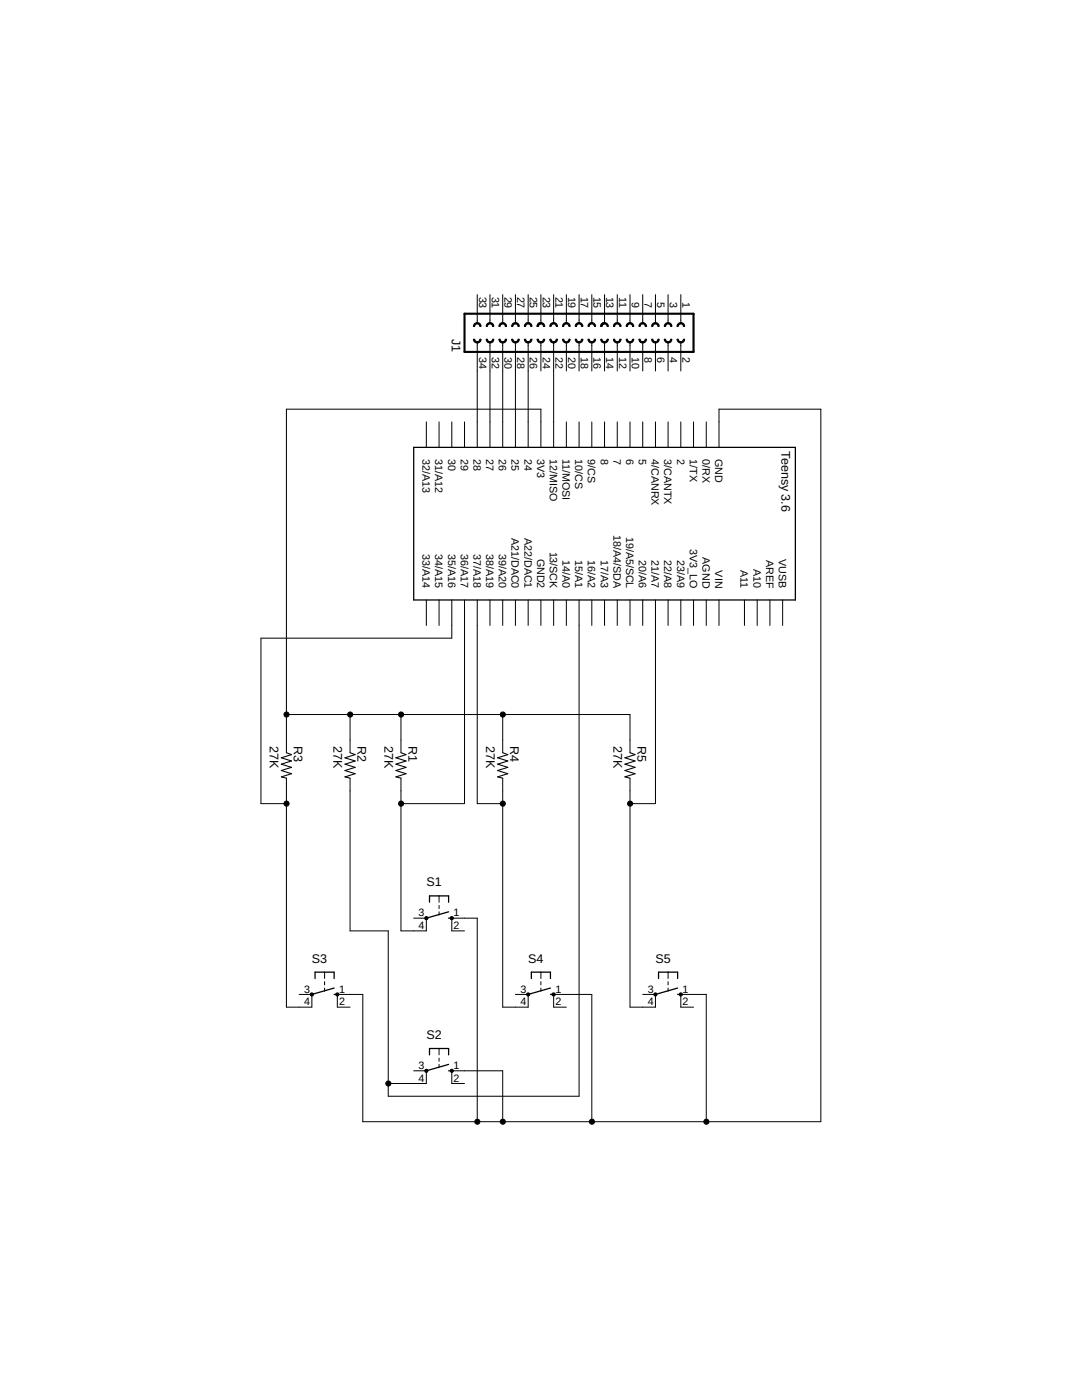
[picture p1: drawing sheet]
<svg xmlns="http://www.w3.org/2000/svg" width="216mm" height="279mm" viewBox="0 0 216 279" stroke-linecap="round" stroke-linejoin="round" font-family="sans-serif">
<g fill="none" stroke="#000" stroke-width=".25">
<path d="M82.5 89.3h76.2v30.4h-76.2zM62.9 195.3v-1.3h3.8v1.3M66.7 198.5h.6M66.7 197.2l-4.5 1.3M85.7 180.1v-1.3h3.8v1.3M89.5 183.2h.6M89.5 182l-4.4 1.2M106 195.3v-1.3h3.8v1.3M109.8 198.5h.7M109.8 197.2l-4.4 1.3M131.4 195.3v-1.3h3.8v1.3M135.2 198.5h.6"/>
<path d="M135.2 197.2l-4.4 1.3M85.7 210.5v-1.2h3.8v1.2M89.5 213.7h.6M89.5 212.4l-4.4 1.3"/>
</g>
<g fill="none" stroke="#000" stroke-width=".2">
<path d="M95.2 58.8v5.7M97.8 58.8v5.7M100.3 58.8v5.7M102.8 58.8v5.7M105.4 58.8v5.7M107.9 58.8v5.7M110.5 58.8v5.7M113 58.8v5.7M115.5 58.8v5.7M118.1 58.8v5.7M120.6 58.8v5.7M123.2 58.8v5.7"/>
<path d="M125.7 58.8v5.7M128.2 58.8v5.7M130.8 58.8v5.7M133.3 58.8v5.7M135.8 58.8v5.7M95.2 68.3v21M97.8 68.3v21M100.3 68.3v21M102.8 68.3v21M105.4 68.3v21M107.9 68.3v5.7M110.5 68.3v21"/>
<path d="M113 68.3v5.7M115.5 68.3v5.7M118.1 68.3v5.7M120.6 68.3v5.7M123.2 68.3v5.7M125.7 68.3v5.7M128.2 68.3v5.7M130.8 68.3v5.7M133.3 68.3v5.7M135.8 68.3v5.7M85.1 84.2v5.1M87.6 84.2v5.1"/>
<path d="M90.1 84.2v5.1M92.7 84.2v5.1M107.9 89.3v-7.6h-50.8v68.5M113 84.2v5.1M115.5 84.2v5.1M118.1 84.2v5.1M120.6 84.2v5.1M123.2 84.2v5.1M125.7 84.2v5.1M128.2 84.2v5.1M130.8 84.2v5.1M133.3 84.2v5.1"/>
<path d="M135.8 84.2v5.1M138.4 84.2v5.1M140.9 84.2v5.1M143.5 89.3v-7.6h20.3v142.2h-91.4v-25.4h-5.1v2.5h2.5M85.1 119.7v5.1M87.6 119.7v5.1M90.1 119.7v7.7h-38v33h5M92.7 119.7v40.7h-12.7M95.2 119.7v40.7h5.1M97.8 119.7v5.1M100.3 119.7v5.1M102.8 119.7v5.1"/>
<path d="M105.4 119.7v5.1M107.9 119.7v5.1M110.5 119.7v5.1M113 119.7v5.1M115.5 119.7v99.1h-38v-33h-7.7v-30.5M118.1 119.7v5.1M120.6 119.7v5.1M123.2 119.7v5.1M125.7 119.7v5.1M128.2 119.7v5.1M130.8 119.7v40.7h-5.1M133.3 119.7v5.1"/>
<path d="M135.8 119.7v5.1M138.4 119.7v5.1M140.9 119.7v5.1M143.5 119.7v5.1M148.5 119.7v5.1M151.1 119.7v5.1M153.6 119.7v5.1M156.2 119.7v5.1M57.1 142.6h68.6v7.6M57.1 155.3v45.7h5.1v-2.5h-2.5M69.8 142.6v7.6M80 155.3v30.5h5.1v-2.6h-2.6"/>
<path d="M80 142.6v7.6M100.3 155.3v45.7h5.1v-2.5h-2.6M100.3 142.6v7.6M125.7 155.3v45.7h5.1v-2.5h-2.6M87.6 178.8v1.3M64.8 194v1.3M64.8 195.9v.7M64.8 197.2v.6M87.6 180.7v.6M87.6 182v.6M92.7 185.8h-2.6v-2.6h5.1v40.7M107.9 194v1.3"/>
<path d="M107.9 195.9v.7M107.9 197.2v.6M133.3 194v1.3M133.3 195.9v.7M133.3 197.2v.6M82.5 213.7h2.6v2.5h-7.6M87.6 209.3v1.2M87.6 211.2v.6M87.6 212.4v.7M92.7 216.2h-2.6v-2.5h10.2v10.2M113 201h-2.5v-2.5h7.6v25.4M138.4 201h-2.6v-2.5h5.1v25.4"/>
</g>
<path d="M92.7 62.6h45.7v7.6h-45.7z" fill="none" stroke="#000" stroke-width=".42"/>
<g fill="#000" stroke="#000" stroke-width=".2">
<path d="M94.5 67.7h.2l.2 .4 .3 .1-.1 .3a.73 .73 0 0 1-.6-.8z" fill-rule="evenodd"/>
<path d="M95.2 68.2l.5-.2v-.3h.3v.1a.74 .74 0 0 1-.8 .7z" fill-rule="evenodd"/>
<path d="M94.7 64.6l.5-.2v.2l-.4 .3-.1 .3h-.2z" fill-rule="evenodd"/>
<path d="M95.2 64.4h.2a.74 .74 0 0 1 .6 .8h-.3v-.3l-.5-.3z" fill-rule="evenodd"/>
<path d="M97 67.7h.3l.2 .4 .3 .1v.3h-.2a.74 .74 0 0 1-.6-.8z" fill-rule="evenodd"/>
<path d="M97.8 68.2l.4-.2 .1-.3h.2v.1a.74 .74 0 0 1-.7 .7z" fill-rule="evenodd"/>
<path d="M97.2 64.6l.6-.2v.2l-.4 .3-.1 .3h-.3z" fill-rule="evenodd"/>
<path d="M97.8 64.4h.1a.74 .74 0 0 1 .6 .8h-.2l-.1-.3-.4-.3z" fill-rule="evenodd"/>
<path d="M99.5 67.7h.3a.51 .51 0 0 0 .5 .5 .51 .51 0 0 0 .5-.5h.3a.76 .76 0 0 1-.8 .8 .76 .76 0 0 1-.8-.8z" fill-rule="evenodd"/>
<path d="M99.8 64.6l.5-.2v.2l-.4 .3-.1 .3h-.3z" fill-rule="evenodd"/>
<path d="M100.3 64.4h.1a.74 .74 0 0 1 .7 .8h-.3l-.1-.3-.4-.3z" fill-rule="evenodd"/>
<path d="M102.1 67.7h.2l.3 .4 .2 .1v.3h-.1a.74 .74 0 0 1-.6-.8z" fill-rule="evenodd"/>
<path d="M102.8 68.2l.3-.1 .3-.4h.2v.1a.74 .74 0 0 1-.8 .7z" fill-rule="evenodd"/>
<path d="M102.3 64.6l.5-.2v.2l-.4 .3-.1 .3h-.2z" fill-rule="evenodd"/>
<path d="M102.8 64.4h.2a.74 .74 0 0 1 .6 .8h-.2l-.1-.3-.5-.3z" fill-rule="evenodd"/>
<path d="M104.6 67.7h.3l.2 .4 .3 .1v.3h-.1a.74 .74 0 0 1-.7-.8z" fill-rule="evenodd"/>
<path d="M105.4 68.2l.3-.1 .2-.4h.3v.1a.74 .74 0 0 1-.8 .7z" fill-rule="evenodd"/>
<path d="M104.8 64.6l.6-.2v.2l-.4 .3-.1 .3h-.3z" fill-rule="evenodd"/>
<path d="M105.4 64.4h.1a.74 .74 0 0 1 .7 .8h-.3l-.1-.3-.4-.3z" fill-rule="evenodd"/>
<path d="M107.2 67.7h.2l.2 .4 .3 .1v.3h-.1a.74 .74 0 0 1-.6-.8z" fill-rule="evenodd"/>
<path d="M107.9 68.2l.3-.1 .2-.4h.3v.1a.74 .74 0 0 1-.8 .7z" fill-rule="evenodd"/>
<path d="M107.4 64.6l.5-.2v.2l-.4 .3-.1 .3h-.2z" fill-rule="evenodd"/>
<path d="M107.4 64.6l.5-.2v.2l-.4 .3-.1 .3h-.2z" fill-rule="evenodd"/>
<path d="M107.9 64.4h.2a.74 .74 0 0 1 .6 .8h-.3l-.1-.3-.4-.3z" fill-rule="evenodd"/>
<path d="M109.7 67.7h.3l.2 .4 .3 .1v.3h-.2a.74 .74 0 0 1-.6-.8z" fill-rule="evenodd"/>
<path d="M110.5 68.2l.3-.1 .2-.4h.2v.1a.74 .74 0 0 1-.7 .7z" fill-rule="evenodd"/>
<path d="M109.9 64.6l.6-.2v.2l-.4 .3-.1 .3h-.3z" fill-rule="evenodd"/>
<path d="M110.5 64.4h.1a.74 .74 0 0 1 .6 .8h-.2l-.1-.3-.4-.3z" fill-rule="evenodd"/>
<path d="M112.2 67.7h.3a.51 .51 0 0 0 .5 .5 .51 .51 0 0 0 .5-.5h.3a.76 .76 0 0 1-.8 .8 .76 .76 0 0 1-.8-.8z" fill-rule="evenodd"/>
<path d="M112.5 64.6l.5-.2v.2l-.4 .3-.1 .3h-.3z" fill-rule="evenodd"/>
<path d="M113 64.4h.1a.74 .74 0 0 1 .7 .8h-.3l-.1-.3-.4-.3z" fill-rule="evenodd"/>
<path d="M114.8 67.7h.2a.51 .51 0 0 0 .5 .5 .51 .51 0 0 0 .6-.5h.2a.76 .76 0 0 1-.8 .8 .76 .76 0 0 1-.7-.8z" fill-rule="evenodd"/>
<path d="M115 64.6l.5-.2v.2l-.4 .3-.1 .3h-.2z" fill-rule="evenodd"/>
<path d="M115.5 64.4h.2a.74 .74 0 0 1 .6 .8h-.2l-.1-.3-.5-.3z" fill-rule="evenodd"/>
<path d="M117.3 67.7h.3l.1 .3 .4 .2v.3h-.1a.74 .74 0 0 1-.7-.8z" fill-rule="evenodd"/>
<path d="M118.1 68.2l.3-.1 .2-.4h.3v.1a.74 .74 0 0 1-.8 .7z" fill-rule="evenodd"/>
<path d="M117.5 64.6l.6-.2v.2l-.4 .3-.1 .3h-.3z" fill-rule="evenodd"/>
<path d="M118.1 64.4h.1a.73 .73 0 0 1 .7 .8h-.3l-.1-.3-.4-.3z" fill-rule="evenodd"/>
<path d="M119.9 67.7h.2l.1 .3 .4 .2v.3h-.1a.74 .74 0 0 1-.6-.8z" fill-rule="evenodd"/>
<path d="M120.6 68.2l.3-.1 .2-.4h.3l-.2 .5-.6 .3z" fill-rule="evenodd"/>
<path d="M120.1 64.6l.5-.2v.2l-.4 .3-.1 .3h-.2z" fill-rule="evenodd"/>
<path d="M120.1 64.6l.5-.2v.2l-.4 .3-.1 .3h-.2z" fill-rule="evenodd"/>
<path d="M120.6 64.4l.6 .2 .2 .6h-.3l-.1-.3-.4-.3z" fill-rule="evenodd"/>
<path d="M122.4 67.7h.3v.3l.5 .2v.3h-.2a.74 .74 0 0 1-.6-.8z" fill-rule="evenodd"/>
<path d="M123.2 68.2l.3-.1 .2-.4h.2l-.2 .5-.5 .3z" fill-rule="evenodd"/>
<path d="M122.6 64.6l.6-.2v.2l-.5 .3v.3h-.3z" fill-rule="evenodd"/>
<path d="M123.2 64.4l.5 .2 .2 .6h-.2l-.1-.3-.4-.3z" fill-rule="evenodd"/>
<path d="M124.9 67.7h.3l.1 .3 .4 .2v.3h-.1a.74 .74 0 0 1-.7-.8z" fill-rule="evenodd"/>
<path d="M125.7 68.2l.3-.1 .2-.4h.3l-.3 .5-.5 .3z" fill-rule="evenodd"/>
<path d="M125.2 64.6l.5-.2v.2l-.4 .3-.1 .3h-.3z" fill-rule="evenodd"/>
<path d="M125.7 64.4l.5 .2 .3 .6h-.3l-.1-.3-.4-.3z" fill-rule="evenodd"/>
<path d="M127.5 67.7h.2l.2 .4 .3 .1v.3h-.1a.74 .74 0 0 1-.6-.8z" fill-rule="evenodd"/>
<path d="M128.2 68.2l.3-.1 .3-.4h.2l-.2 .5-.6 .3z" fill-rule="evenodd"/>
<path d="M127.7 64.6l.5-.2v.2l-.3 .1-.2 .5h-.2z" fill-rule="evenodd"/>
<path d="M128.2 64.4l.6 .2 .2 .6h-.2l-.3-.5-.3-.1z" fill-rule="evenodd"/>
<path d="M130 67.7h.3l.2 .4 .3 .1v.3h-.1a.74 .74 0 0 1-.7-.8z" fill-rule="evenodd"/>
<path d="M131.3 67.7h.2v.1a.73 .73 0 0 1-.7 .7v-.3l.4-.2z" fill-rule="evenodd"/>
<path d="M130.2 64.6l.6-.2v.2l-.4 .3-.1 .3h-.3z" fill-rule="evenodd"/>
<path d="M130.8 64.4h.1a.74 .74 0 0 1 .6 .8h-.2l-.1-.3-.4-.3z" fill-rule="evenodd"/>
<path d="M132.5 67.7h.3l.2 .4 .3 .1v.3l-.5-.3z" fill-rule="evenodd"/>
<path d="M133.3 68.2l.3-.1 .2-.4h.3v.1a.74 .74 0 0 1-.8 .7z" fill-rule="evenodd"/>
<path d="M132.8 64.6l.5-.2v.2l-.4 .3-.1 .3h-.3z" fill-rule="evenodd"/>
<path d="M133.3 64.4h.1a.74 .74 0 0 1 .7 .8h-.3l-.2-.5-.3-.1z" fill-rule="evenodd"/>
<path d="M135.1 67.7h.2l.3 .4 .2 .1v.3l-.5-.3z" fill-rule="evenodd"/>
<path d="M135.8 68.2l.5-.2 .1-.3h.2v.1a.74 .74 0 0 1-.8 .7z" fill-rule="evenodd"/>
<path d="M135.3 64.6l.5-.2v.2l-.4 .3-.1 .3h-.2z" fill-rule="evenodd"/>
<path d="M135.8 64.4h.2a.74 .74 0 0 1 .6 .8h-.2l-.1-.3-.5-.3z" fill-rule="evenodd"/>
<path d="M130.5 198.2h.5v.5l-.2 .1-.3-.1z" fill-rule="evenodd"/>
<circle cx="57.2" cy="142.6" r=".51"/>
<circle cx="69.9" cy="142.6" r=".51"/>
<circle cx="80" cy="142.6" r=".51"/>
<circle cx="100.3" cy="142.6" r=".51"/>
<circle cx="57.2" cy="160.4" r=".51"/>
<circle cx="80" cy="160.4" r=".51"/>
<circle cx="100.3" cy="160.4" r=".51"/>
<circle cx="125.7" cy="160.4" r=".51"/>
<circle cx="62.2" cy="198.5" r=".33"/>
<circle cx="67.3" cy="198.5" r=".32"/>
<circle cx="85.1" cy="183.2" r=".33"/>
<circle cx="90.2" cy="183.2" r=".33"/>
<circle cx="105.4" cy="198.5" r=".33"/>
<circle cx="110.5" cy="198.5" r=".33"/>
<circle cx="135.9" cy="198.5" r=".33"/>
<circle cx="77.5" cy="216.2" r=".51"/>
<circle cx="85.1" cy="213.7" r=".33"/>
<circle cx="90.2" cy="213.7" r=".33"/>
<circle cx="95.2" cy="223.9" r=".51"/>
<circle cx="100.3" cy="223.9" r=".51"/>
<circle cx="118.1" cy="223.9" r=".51"/>
<circle cx="140.9" cy="223.9" r=".51"/>
</g>
<path d="M57.1 150.2l1.1 .4-2.1 .6 2.1 .7-2.1 .6 2.1 .6-2.1 .7 2.1 .6-2.1 .6 1 .3M69.8 150.2l1.1 .4-2.1 .6 2.1 .7-2.1 .6 2.1 .6-2.1 .7 2.1 .6-2.1 .6 1 .3M80 150.2l1 .4-2 .6 2 .7-2 .6 2 .6-2 .7 2 .6-2 .6 1 .3M100.3 150.2l1 .4-2 .6 2 .7-2 .6 2 .6-2 .7 2 .6-2 .6 1 .3M125.7 150.2l1 .4-2 .6 2 .7-2 .6 2 .6-2 .7 2 .6-2 .6 1 .3" fill="none" stroke="#000" stroke-width=".21"/>
<g font-size="2.5">
<text x="90.2" y="67.6" transform="rotate(90 90.2 67.6)">J1</text>
<text x="155.9" y="90" transform="rotate(90 155.9 90)">Teensy 3.6</text>
<text x="53.9" y="148.9" transform="rotate(90 53.9 148.9)">27K</text>
<text x="58.6" y="148.9" transform="rotate(90 58.6 148.9)">R3</text>
<text x="66.5" y="148.9" transform="rotate(90 66.5 148.9)">27K</text>
<text x="71.3" y="148.9" transform="rotate(90 71.3 148.9)">R2</text>
<text x="76.7" y="148.9" transform="rotate(90 76.7 148.9)">27K</text>
<text x="81.5" y="148.9" transform="rotate(90 81.5 148.9)">R1</text>
<text x="97" y="148.9" transform="rotate(90 97 148.9)">27K</text>
<text x="101.8" y="148.9" transform="rotate(90 101.8 148.9)">R4</text>
<text x="122.4" y="148.9" transform="rotate(90 122.4 148.9)">27K</text>
<text x="127.2" y="148.9" transform="rotate(90 127.2 148.9)">R5</text>
<text x="85.1" y="176.9">S1</text>
<text x="62.2" y="192.1">S3</text>
<text x="105.4" y="192.1">S4</text>
<text x="130.8" y="192.1">S5</text>
<text x="85.1" y="207.4">S2</text>
</g>
<g font-size="2.1">
<text x="95.6" y="59.2" transform="rotate(90 95.6 59.2)">33</text>
<text x="98.1" y="59.2" transform="rotate(90 98.1 59.2)">31</text>
<text x="100.7" y="59.2" transform="rotate(90 100.7 59.2)">29</text>
<text x="103.2" y="59.2" transform="rotate(90 103.2 59.2)">27</text>
<text x="105.7" y="59.2" transform="rotate(90 105.7 59.2)">25</text>
<text x="108.3" y="59.2" transform="rotate(90 108.3 59.2)">23</text>
<text x="110.8" y="59.2" transform="rotate(90 110.8 59.2)">21</text>
<text x="113.4" y="59.2" transform="rotate(90 113.4 59.2)">19</text>
<text x="115.9" y="59.2" transform="rotate(90 115.9 59.2)">17</text>
<text x="118.4" y="59.2" transform="rotate(90 118.4 59.2)">15</text>
<text x="121" y="59.2" transform="rotate(90 121 59.2)">13</text>
<text x="123.5" y="59.3" transform="rotate(90 123.5 59.3)">11</text>
<text x="126.1" y="60.4" transform="rotate(90 126.1 60.4)">9</text>
<text x="128.6" y="60.4" transform="rotate(90 128.6 60.4)">7</text>
<text x="131.1" y="60.4" transform="rotate(90 131.1 60.4)">5</text>
<text x="133.7" y="60.4" transform="rotate(90 133.7 60.4)">3</text>
<text x="136.2" y="60.4" transform="rotate(90 136.2 60.4)">1</text>
<text x="95.6" y="71.3" transform="rotate(90 95.6 71.3)">34</text>
<text x="98.1" y="71.3" transform="rotate(90 98.1 71.3)">32</text>
<text x="100.7" y="71.3" transform="rotate(90 100.7 71.3)">30</text>
<text x="103.2" y="71.3" transform="rotate(90 103.2 71.3)">28</text>
<text x="105.7" y="71.3" transform="rotate(90 105.7 71.3)">26</text>
<text x="108.3" y="71.3" transform="rotate(90 108.3 71.3)">24</text>
<text x="110.8" y="71.3" transform="rotate(90 110.8 71.3)">22</text>
<text x="113.4" y="71.3" transform="rotate(90 113.4 71.3)">20</text>
<text x="115.9" y="71.3" transform="rotate(90 115.9 71.3)">18</text>
<text x="118.4" y="71.3" transform="rotate(90 118.4 71.3)">16</text>
<text x="121" y="71.3" transform="rotate(90 121 71.3)">14</text>
<text x="123.5" y="71.3" transform="rotate(90 123.5 71.3)">12</text>
<text x="126.1" y="71.3" transform="rotate(90 126.1 71.3)">10</text>
<text x="128.6" y="71.3" transform="rotate(90 128.6 71.3)">8</text>
<text x="131.1" y="71.3" transform="rotate(90 131.1 71.3)">6</text>
<text x="133.7" y="71.3" transform="rotate(90 133.7 71.3)">4</text>
<text x="136.2" y="71.3" transform="rotate(90 136.2 71.3)">2</text>
<text x="84.3" y="91.6" transform="rotate(90 84.3 91.6)">32/A13</text>
<text x="86.9" y="91.6" transform="rotate(90 86.9 91.6)">31/A12</text>
<text x="89.4" y="91.6" transform="rotate(90 89.4 91.6)">30</text>
<text x="91.9" y="91.6" transform="rotate(90 91.9 91.6)">29</text>
<text x="94.5" y="91.6" transform="rotate(90 94.5 91.6)">28</text>
<text x="97" y="91.6" transform="rotate(90 97 91.6)">27</text>
<text x="99.6" y="91.6" transform="rotate(90 99.6 91.6)">26</text>
<text x="102.1" y="91.6" transform="rotate(90 102.1 91.6)">25</text>
<text x="104.6" y="91.6" transform="rotate(90 104.6 91.6)">24</text>
<text x="107.2" y="91.6" transform="rotate(90 107.2 91.6)">3V3</text>
<text x="109.7" y="91.6" transform="rotate(90 109.7 91.6)">12/MISO</text>
<text x="112.2" y="91.6" transform="rotate(90 112.2 91.6)">11/MOSI</text>
<text x="114.8" y="91.6" transform="rotate(90 114.8 91.6)">10/CS</text>
<text x="117.3" y="91.6" transform="rotate(90 117.3 91.6)">9/CS</text>
<text x="119.9" y="91.6" transform="rotate(90 119.9 91.6)">8</text>
<text x="122.4" y="91.6" transform="rotate(90 122.4 91.6)">7</text>
<text x="124.9" y="91.6" transform="rotate(90 124.9 91.6)">6</text>
<text x="127.5" y="91.6" transform="rotate(90 127.5 91.6)">5</text>
<text x="130" y="91.6" transform="rotate(90 130 91.6)">4/CANRX</text>
<text x="132.6" y="91.6" transform="rotate(90 132.6 91.6)">3/CANTX</text>
<text x="135.1" y="91.6" transform="rotate(90 135.1 91.6)">2</text>
<text x="137.6" y="91.6" transform="rotate(90 137.6 91.6)">1/TX</text>
<text x="140.2" y="91.6" transform="rotate(90 140.2 91.6)">0/RX</text>
<text x="142.7" y="91.6" transform="rotate(90 142.7 91.6)">GND</text>
<text x="102.1" y="107.3" transform="rotate(90 102.1 107.3)">A21/DAC0</text>
<text x="104.6" y="107.3" transform="rotate(90 104.6 107.3)">A22/DAC1</text>
<text x="122.4" y="106.9" transform="rotate(90 122.4 106.9)">18/A4/SDA</text>
<text x="124.9" y="107.1" transform="rotate(90 124.9 107.1)">19/A5/SCL</text>
<text x="84.3" y="110.7" transform="rotate(90 84.3 110.7)">33/A14</text>
<text x="86.9" y="110.7" transform="rotate(90 86.9 110.7)">34/A15</text>
<text x="89.4" y="110.7" transform="rotate(90 89.4 110.7)">35/A16</text>
<text x="91.9" y="110.7" transform="rotate(90 91.9 110.7)">36/A17</text>
<text x="94.5" y="110.7" transform="rotate(90 94.5 110.7)">37/A18</text>
<text x="97" y="110.7" transform="rotate(90 97 110.7)">38/A19</text>
<text x="99.5" y="110.7" transform="rotate(90 99.5 110.7)">39/A20</text>
<text x="107.2" y="111.5" transform="rotate(90 107.2 111.5)">GND2</text>
<text x="109.7" y="110.1" transform="rotate(90 109.7 110.1)">13/SCK</text>
<text x="112.2" y="111.8" transform="rotate(90 112.2 111.8)">14/A0</text>
<text x="114.8" y="111.8" transform="rotate(90 114.8 111.8)">15/A1</text>
<text x="117.3" y="111.8" transform="rotate(90 117.3 111.8)">16/A2</text>
<text x="119.9" y="111.8" transform="rotate(90 119.9 111.8)">17/A3</text>
<text x="127.5" y="111.8" transform="rotate(90 127.5 111.8)">20/A6</text>
<text x="130" y="111.8" transform="rotate(90 130 111.8)">21/A7</text>
<text x="132.6" y="111.8" transform="rotate(90 132.6 111.8)">22/A8</text>
<text x="135.1" y="111.8" transform="rotate(90 135.1 111.8)">23/A9</text>
<text x="137.6" y="109.6" transform="rotate(90 137.6 109.6)">3V3_LO</text>
<text x="140.2" y="111.2" transform="rotate(90 140.2 111.2)">AGND</text>
<text x="142.7" y="113.9" transform="rotate(90 142.7 113.9)">VIN</text>
<text x="147.8" y="113.8" transform="rotate(90 147.8 113.8)">A11</text>
<text x="150.3" y="113.6" transform="rotate(90 150.3 113.6)">A10</text>
<text x="152.9" y="111.7" transform="rotate(90 152.9 111.7)">AREF</text>
<text x="155.4" y="111.6" transform="rotate(90 155.4 111.6)">VUSB</text>
<text x="83.5" y="182.9">3</text>
<text x="83.5" y="185.4">4</text>
<text x="90.5" y="182.9">1</text>
<text x="90.5" y="185.4">2</text>
<text x="60.7" y="198.1">3</text>
<text x="60.7" y="200.7">4</text>
<text x="67.7" y="198.1">1</text>
<text x="67.7" y="200.7">2</text>
<text x="103.8" y="198.1">3</text>
<text x="103.8" y="200.7">4</text>
<text x="110.8" y="198.1">1</text>
<text x="110.8" y="200.7">2</text>
<text x="129.2" y="198.1">3</text>
<text x="129.2" y="200.7">4</text>
<text x="136.2" y="198.1">1</text>
<text x="136.2" y="200.7">2</text>
<text x="83.5" y="213.3">3</text>
<text x="83.5" y="215.9">4</text>
<text x="90.5" y="213.3">1</text>
<text x="90.5" y="215.9">2</text>
</g>
</svg>
